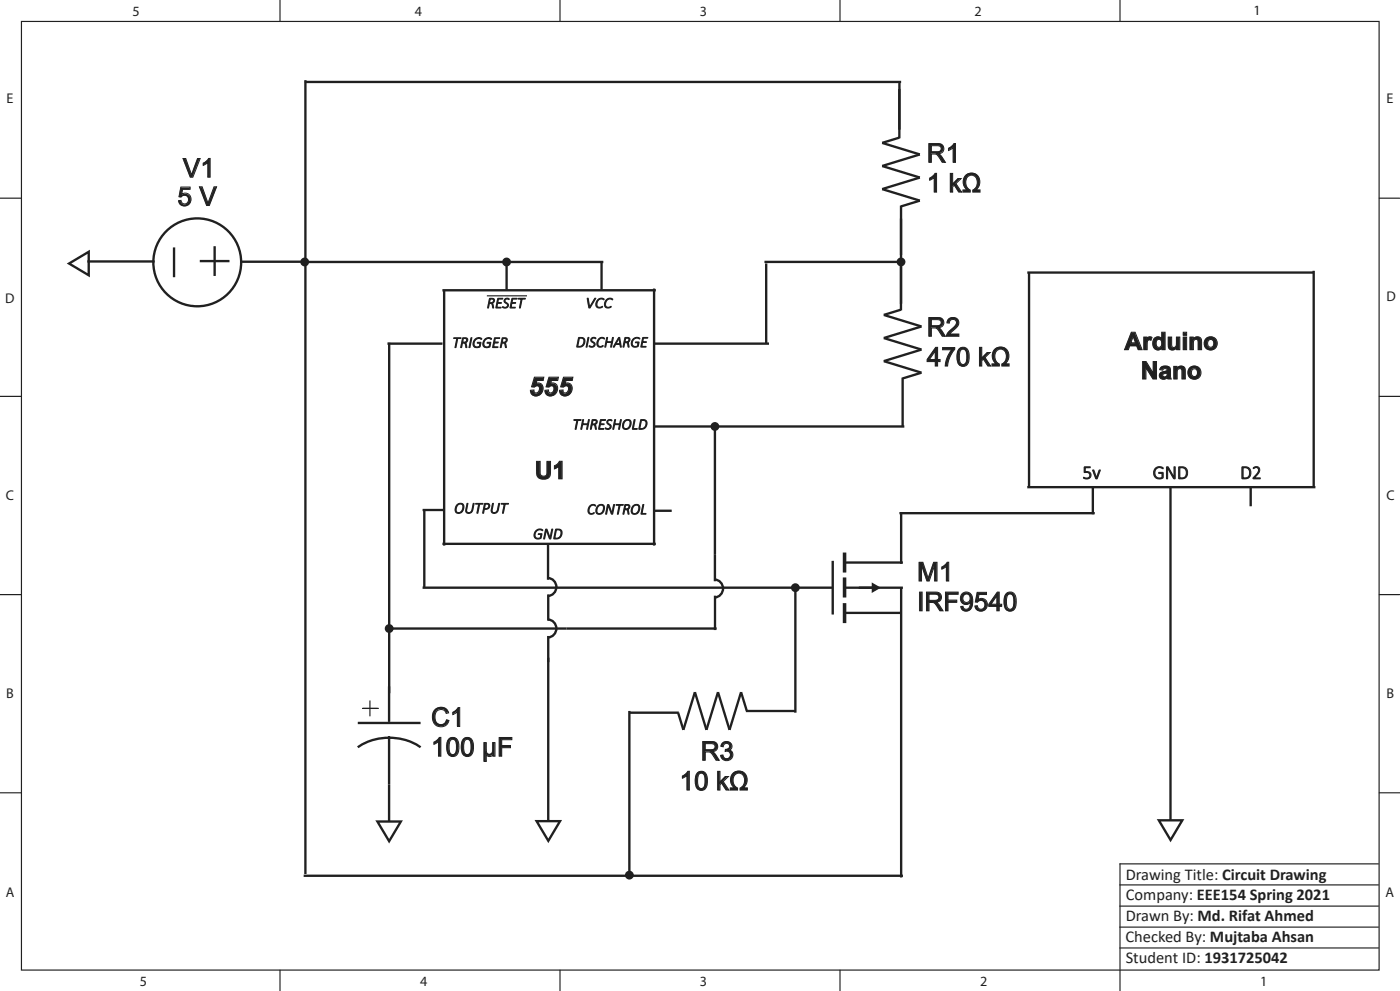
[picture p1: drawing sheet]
<svg xmlns="http://www.w3.org/2000/svg" width="420mm" height="297mm" viewBox="0 0 420 297" stroke-linecap="round" stroke-linejoin="round" font-family="sans-serif">
<!-- layer: Layer 1 -->
<path d="M6.4 6.4h407.3v284.3h-407.3z" fill="#fff" stroke="#231f20" stroke-width=".35"/>
<g fill="none" stroke="#231f20" stroke-width=".35">
<path d="M84 0v6.4M168 0v6.4M252 0v6.4M336 0v6.4M0 59.4h6.3M413.6 59.4h6.4M0 118.8h6.3M413.6 118.8h6.4M0 178.2h6.3M413.6 178.2h6.4M0 237.6h6.3M413.6 237.6h6.4"/>
<path d="M335.8 258.9h77.8M336 258.8v38.2M335.8 265.2h77.8M335.8 277.9h77.8M335.8 271.6h77.8M84 290.6v6.4M168 290.6v6.4M252 290.6v6.4M335.8 284.1h77.8"/>
</g>
<path d="M91.4 24.6h178.9M91.6 24v237.9M91.4 78.5h89.6" fill="none" stroke="#231f20" stroke-width=".71" stroke-linecap="butt"/>
<circle cx="91.4" cy="78.5" r="1.33" fill="#231f20"/>
<circle cx="59.2" cy="78.6" r="13.2" fill="none" stroke="#231f20" stroke-width=".71" stroke-linecap="butt"/>
<path d="M20.7 79l5.9-3.5v7z" fill="#fff"/>
<path d="M21.4 79l4.9-2.9v5.8zM20 79l7 4.1v-8.3z" fill="#231f20"/>
<path d="M26.2 78.4h20.2M152 78.5v8.3M180.5 78.5v8.3M132.7 87h64.1" fill="none" stroke="#231f20" stroke-width=".71" stroke-linecap="butt"/>
<circle cx="152" cy="78.5" r="1.33" fill="#231f20"/>
<path d="M52.2 74.2v8.9M59.9 78.2h9M64.4 73.8v8.9M72.2 78.4h19.9M229.3 78.5h41M229.9 79v24M133.2 87v76.5M196.2 86.5v77M116.2 103h16.6M116.8 102.7v105.1M196.2 103h34.5M132.7 163h64.1" fill="none" stroke="#231f20" stroke-width=".71" stroke-linecap="butt"/>
<path d="M176.2 89.4h.3l.4 2.6 1.5-2.6h.4l-1.8 2.9h-.3zM179.4 89.8a1.02 1.02 0 0 1 1.8 .1 1.34 1.34 0 0 0-1.9 .3 1.34 1.34 0 0 0 .4 1.9l1.1-.2a1.24 1.24 0 0 1-1.9 0 1.24 1.24 0 0 1 .2-1.8zM182 89.8a1.02 1.02 0 0 1 1.8 .1 1.34 1.34 0 0 0-1.9 .3 1.34 1.34 0 0 0 .4 1.9l1.1-.2a1.24 1.24 0 0 1-1.9 0 1.24 1.24 0 0 1 .2-1.8z" fill="none" stroke="#231f20" stroke-width=".3"/>
<circle cx="270.3" cy="78.5" r="1.33" fill="#231f20"/>
<path d="M269.8 26.6v14.9M269.8 24.6v14.3M269.8 41.3l-5.2 1.5 11.4 3.5-11.4 3.4 11.4 3.5-11.4 3.5 11.4 3.4-5.7 1.8M270.3 61.6v29.4" fill="none" stroke="#231f20" stroke-width=".71" stroke-linecap="butt"/>
<g fill="none" stroke="#231f20" stroke-width=".3">
<path d="M146.9 89.4h.7a.75 .75 0 0 1 .8 .7 .75 .75 0 0 1-.7 .8l.2 .3 .2 1.1h-.3l-.1-.9a.62 .62 0 0 0-.9-.4l-.2 1.3h-.3zM147.1 89.6h.4a.57 .57 0 0 1 .6 .8 .57 .57 0 0 1-.9 .3h-.3zM149.4 89.4h1.4v.2h-1.3l-.2 1.1 1.1 .1-1.1 .1-.2 1.2h1.2l-.1 .2-1.4-.1zM151.5 89.6a.86 .86 0 0 1 1.3 0l-.1 .2a.67 .67 0 0 0-1.1 .1 .67 .67 0 0 0 .6 1 .89 .89 0 0 1-.1 1.3 .89 .89 0 0 1-1.3-.3 .76 .76 0 0 0 1.3-.1 .76 .76 0 0 0-.6-1.1l-.3-.5zM153.6 89.4h1.5l-.1 .2h-1.2l-.2 1.1 1.1 .1-1.1 .1-.3 1.2h1.3l-.1 .2-1.5-.1zM155.5 89.4h2.1l-.1 .2h-.9l-.6 2.7h-.2l.6-2.7h-.9zM173.6 101.2l.1-.1a1.4 1.4 0 0 1 1.7 .6 1.76 1.76 0 0 1-1.7 2.4l-.7-.2zM173.8 101.4a1.08 1.08 0 0 1 1.4 .5 1.53 1.53 0 0 1-1.9 1.9zM176.4 101.2h.3l-.6 2.8-.2 .1zM177.5 101.3a.86 .86 0 0 1 1.3 .1l-.1 .1a.67 .67 0 0 0-1.1 .2 .67 .67 0 0 0 .6 .9 .89 .89 0 0 1-.1 1.4 .89 .89 0 0 1-1.3-.4 .76 .76 0 0 0 1.3 0 .76 .76 0 0 0-.6-1.2l-.3-.5zM179.7 101.5a.91 .91 0 0 1 .8-.5 .91 .91 0 0 1 .8 .6 1.26 1.26 0 0 0-1.5 0 1.26 1.26 0 0 0-.4 1.4 .94 .94 0 0 0 1.5 .6v.1a1.15 1.15 0 0 1-1.6 .1 1.15 1.15 0 0 1 0-1.7zM182 101.2h.3l-.3 1.2h1.5l.3-1.2h.2l-.6 2.9-.2-.1 .3-1.4h-1.5l-.3 1.4h-.3z"/>
<path d="M185.6 101.2h.3l.5 2.8h-.3l-.1-.8h-1.3l-.4 .8h-.3zM185.7 101.4l.3 1.6h-1.2zM187.5 101.2l.7-.1a.75 .75 0 0 1 .8 .7 .75 .75 0 0 1-.7 .8l.3 .4 .1 1h-.2l-.2-.8a.62 .62 0 0 0-.8-.5l-.3 1.3-.3 .1zM187.7 101.4h.5a.57 .57 0 0 1 .5 .7 .57 .57 0 0 1-.8 .3h-.4zM190 101.6a1.14 1.14 0 0 1 1.9-.1v.1a1.38 1.38 0 0 0-1.9 .3 1.38 1.38 0 0 0 .2 1.9l1-.1 .2-1h-.7v-.2h1l-.2 1.2a1.3 1.3 0 0 1-1.9 0 1.3 1.3 0 0 1 .2-1.9zM192.8 101.2l1.5-.1v.3h-1.3l-.2 1 1.1 .1-1.1 .1-.3 1.2h1.3l-.1 .3-1.4-.1z"/>
</g>
<path d="M146.1 88.7h12z" fill="#fff" stroke="#231f20" stroke-width=".35"/>
<g fill="none" stroke="#231f20" stroke-width=".71" stroke-linecap="butt">
<path d="M270.3 78.2v14.8M270.3 92.8l-5.2 1.6 11.3 3.4-11.3 3.5 11.3 3.5-11.3 3.4 11.3 3.5-5.6 1.7M270.8 113.2v14.8M196.2 127.8h75.1M196.2 153.1h5.3M164.4 173.2a2.67 2.67 0 0 1 2.5 2.8M164.4 163v10.8M164.5 178.2v7.8M166.9 175.8a2.7 2.7 0 0 1-2.5 2.8M214.3 173.7a2.67 2.67 0 0 1 2.6 2.8M214.5 166.3v7.9M214.5 178.5v10.3"/>
<path d="M216.9 176.3a2.7 2.7 0 0 1-2.6 2.8M164.4 185.7a2.67 2.67 0 0 1 2.5 2.8M164.5 190.6v7.8M166.9 188.3a2.7 2.7 0 0 1-2.5 2.7M188.8 213.6h14.8M203.4 213.6l1.6 5.1M223.8 213.1h14.8M224 213.1l-1.7-5.7-3.4 11.3-3.5-11.3-3.5 11.3-3.4-11.3-3.5 11.3"/>
</g>
<path d="M214.5 127.8v38.5z" fill="#fff" stroke="#231f20" stroke-width=".71" stroke-linecap="butt"/>
<circle cx="214.5" cy="127.8" r="1.33" fill="#231f20"/>
<path d="M126.8 152.8h6.7M127.3 152.8v23.1M126.8 176.1h123M116.8 188.4h98.2" fill="none" stroke="#231f20" stroke-width=".71" stroke-linecap="butt"/>
<circle cx="116.8" cy="188.4" r="1.33" fill="#231f20"/>
<path d="M238.6 176.1v37.5M270.3 176v87" fill="none" stroke="#231f20" stroke-width=".71" stroke-linecap="butt"/>
<circle cx="238.6" cy="176.1" r="1.33" fill="#231f20"/>
<path d="M188.8 213.1v49.2" fill="none" stroke="#231f20" stroke-width=".71" stroke-linecap="butt"/>
<circle cx="188.8" cy="262.3" r="1.33" fill="#231f20"/>
<g fill="none" stroke="#231f20" stroke-width=".3">
<path d="M136.2 101.2h2.1l-.1 .2h-.9l-.6 2.8-.2-.1 .5-2.7h-.9zM138.8 101.2h.7a.76 .76 0 0 1 .8 .7 .76 .76 0 0 1-.7 .8l.3 .4 .1 1.1-.2-.1-.2-.8a.63 .63 0 0 0-.8-.5l-.3 1.3-.3 .1zM139 101.4h.5a.58 .58 0 0 1 .5 .8 .58 .58 0 0 1-.8 .3h-.4zM141.3 101.2h.3l-.6 2.9-.2 .1zM142.5 101.6a1.16 1.16 0 0 1 2 0v.1a1.41 1.41 0 0 0-1.9 .3 1.41 1.41 0 0 0 .1 1.9l1.1-.1 .2-1h-.8l.1-.2h1l-.2 1.2a1.32 1.32 0 0 1-2 0 1.32 1.32 0 0 1 .2-1.9zM145.5 101.6a1.16 1.16 0 0 1 2 0l-.1 .1a1.41 1.41 0 0 0-1.9 .3 1.41 1.41 0 0 0 .2 1.9l1.1-.1 .1-1h-.7v-.2h1l-.2 1.2a1.32 1.32 0 0 1-1.9 0 1.32 1.32 0 0 1 .1-1.9zM148.4 101.2h1.5l-.1 .2h-1.2l-.2 1.1 1.1 .1-1.2 .1-.2 1.2h1.3l-.1 .3-1.5-.1zM150.7 101.2h.7a.76 .76 0 0 1 .8 .7 .76 .76 0 0 1-.7 .8l.2 .4 .2 1.1-.3-.1-.1-.8a.63 .63 0 0 0-.9-.5l-.2 1.3-.3 .1zM150.9 101.4h.4a.58 .58 0 0 1 .6 .8 .58 .58 0 0 1-.8 .3h-.4zM172.2 125.8h2.1v.2h-.9l-.6 2.7-.2-.1 .5-2.6h-.9zM174.8 125.8h.3l-.3 1.2h1.5l.2-1.2h.3l-.6 2.9-.2-.1 .2-1.3h-1.4l-.3 1.3-.3 .1zM177.7 125.8h.7a.75 .75 0 0 1 .8 .7 .75 .75 0 0 1-.7 .8l.2 .3 .2 1.1h-.2l-.2-.9a.62 .62 0 0 0-.9-.5l-.2 1.3-.3 .1z"/>
<path d="M177.9 126h.5a.57 .57 0 0 1 .5 .7 .57 .57 0 0 1-.8 .4h-.4zM180.2 125.8h1.5l-.1 .2h-1.2l-.2 1 1 .2-1.1 .1-.2 1.1h1.2v.3l-1.5-.1zM182.3 126a.86 .86 0 0 1 1.3 0l-.1 .1a.67 .67 0 0 0-1.1 .2 .67 .67 0 0 0 .6 .9 .89 .89 0 0 1 0 1.4 .89 .89 0 0 1-1.4-.3v-.1a.76 .76 0 0 0 1.3 0 .76 .76 0 0 0-.6-1.1l-.3-.6zM184.4 125.8h.3l-.3 1.2h1.5l.2-1.2h.3l-.6 2.9-.2-.1 .3-1.3h-1.5l-.3 1.3-.3 .1zM187.4 126.1a1.2 1.2 0 0 1 1.7-.1 1.2 1.2 0 0 1 .1 1.7 1.25 1.25 0 0 1-1.8 1 1.25 1.25 0 0 1-.4-2zM187.5 126.3a.9 .9 0 0 1 1.3-.2 .9 .9 0 0 1 .2 1.3 1.01 1.01 0 0 1-1.4 1.1 1.01 1.01 0 0 1-.4-1.7zM190.3 125.8h.2l-.5 2.6h1.2l-.1 .3-1.4-.1zM192.2 125.8h.2a1.4 1.4 0 0 1 1.6 .6 1.76 1.76 0 0 1-1.6 2.3l-.7-.1zM192.4 126a1.08 1.08 0 0 1 1.4 .5 1.53 1.53 0 0 1-1.8 1.9zM137.2 151.2a1.22 1.22 0 0 1 1.7-.1 1.22 1.22 0 0 1 .1 1.7 1.3 1.3 0 0 1-1.9 1 1.3 1.3 0 0 1-.3-2.1zM137.3 151.4a.92 .92 0 0 1 1.4-.2 .92 .92 0 0 1 .1 1.4 .96 .96 0 0 1-1 1 .96 .96 0 0 1-.9-1.1zM140.1 150.9h.3l-.4 1.8a.8 .8 0 0 0 .8 .9 .8 .8 0 0 0 .8-.9l.4-1.8h.2l-.3 1.9a1.09 1.09 0 0 1-1 1 1.09 1.09 0 0 1-1.2-.9z"/>
<path d="M142.7 150.9h2.2l-.1 .2h-.9l-.6 2.7h-.2l.5-2.7h-.9zM145.4 150.9h.7a.92 .92 0 0 1 .9 1 .92 .92 0 0 1-1.2 .8h-.5l-.2 1.1h-.3zM145.6 151.1h.4a.66 .66 0 0 1 .6 .8 .66 .66 0 0 1-.8 .5h-.4zM147.8 150.9h.2l-.3 1.8a.8 .8 0 0 0 .8 .9 .8 .8 0 0 0 .8-.9l.3-1.8h.2l-.3 1.9a1.09 1.09 0 0 1-1 1 1.09 1.09 0 0 1-1.1-.9zM150.4 150.9h2.2l-.1 .2h-.9l-.7 2.7h-.2l.6-2.7h-.9zM160.8 159a1.16 1.16 0 0 1 2 0 1.41 1.41 0 0 0-1.9 .3 1.41 1.41 0 0 0 .1 1.9l1.1-.1 .2-.9h-.8l.1-.3 1 .1-.2 1.2a1.32 1.32 0 0 1-2 0 1.32 1.32 0 0 1 .2-2zM163.7 158.6l.4 .1 .9 2.5 .6-2.6h.2l-.6 2.9-.4-.1-.9-2.5-.5 2.6h-.3zM166.7 158.6h.2a1.43 1.43 0 0 1 1.7 .6 1.79 1.79 0 0 1-1.7 2.3l-.8-.1zM166.9 158.8a1.1 1.1 0 0 1 1.4 .5 1.56 1.56 0 0 1-1.9 2zM177 151.6a.91 .91 0 0 1 .9-.5 .91 .91 0 0 1 .7 .6 1.26 1.26 0 0 0-1.4 0 1.26 1.26 0 0 0-.5 1.4 .94 .94 0 0 0 1.6 .5v.2a1.15 1.15 0 0 1-1.7 0 1.15 1.15 0 0 1 0-1.6zM179.4 151.5a1.2 1.2 0 0 1 1.7-.1 1.2 1.2 0 0 1 .1 1.7 1.25 1.25 0 0 1-1.8 1 1.25 1.25 0 0 1-.4-1.9zM179.6 151.7a.9 .9 0 0 1 1.2-.1 .9 .9 0 0 1 .2 1.3 1.01 1.01 0 0 1-1.4 1 1.01 1.01 0 0 1-.4-1.6z"/>
<path d="M182.3 151.2l.4 .1 .9 2.5 .5-2.5 .3-.1-.7 2.9-.3-.1-.9-2.5-.5 2.6h-.3zM184.9 151.2h2.1l-.1 .2h-.9l-.6 2.7h-.2l.5-2.7h-.9zM187.5 151.2h.7a.75 .75 0 0 1 .8 .7 .75 .75 0 0 1-.7 .8l.2 .3 .2 1.1h-.3l-.1-.9a.62 .62 0 0 0-.9-.4l-.2 1.3h-.3zM187.7 151.4h.4a.57 .57 0 0 1 .6 .8 .57 .57 0 0 1-.8 .3h-.4zM190 151.5a1.2 1.2 0 0 1 1.7-.1 1.2 1.2 0 0 1 .1 1.7 1.25 1.25 0 0 1-1.8 1 1.25 1.25 0 0 1-.4-1.9zM190.1 151.7a.9 .9 0 0 1 1.3-.1 .9 .9 0 0 1 .2 1.3 1.01 1.01 0 0 1-1.4 1 1.01 1.01 0 0 1-.4-1.6zM192.9 151.2h.2l-.5 2.7h1.2l-.1 .2-1.4-.1z"/>
</g>
<path d="M164.5 197.1v50.5M107.3 216.7h18.9M116.7 205.7v10.6M107.3 224a16.9 16.9 0 0 1 18.9 0M116.7 220.6v27.1" fill="none" stroke="#231f20" stroke-width=".71" stroke-linecap="butt"/>
<path d="M108.6 212.3h5.1M111 209.9v4.8" fill="none" stroke="#231f20" stroke-width=".35"/>
<path d="M161 246.1h7l-3.5 5.9z" fill="#fff"/>
<path d="M161.6 246.4h5.8l-2.9 4.9zM160.4 245.7l4.1 7 4.1-7z" fill="#231f20"/>
<path d="M347.6 245.9h7.1l-3.5 5.9z" fill="#fff"/>
<path d="M348.3 246.2h5.8l-2.9 4.9zM347 245.5l4.2 6.9 4.1-6.9z" fill="#231f20"/>
<path d="M375.2 146v5.7" fill="none" stroke="#231f20" stroke-width=".71" stroke-linecap="butt"/>
<g fill="none" stroke="#231f20" stroke-width=".3">
<path d="M54.2 56.1h2.8v.6h-2.2l-.3 1.5a1.9 1.9 0 0 1 2.9 1.7 1.9 1.9 0 0 1-3 1.5l-.6-.6-.2-.7h.7a1.22 1.22 0 0 0 1.8 .8 1.22 1.22 0 0 0 .3-1.9 1.23 1.23 0 0 0-2 0l-.7-.1zM54.9 47.5h.8l1.8 5 1.8-5h.7l-2.2 5.6h-.7zM59.8 56h.8l1.8 5 1.8-5h.8l-2.2 5.6h-.8zM61 48.9l1-.7 .6-.7h.4v5.6h-.7v-4.4l-1.3 .9zM278.7 43h2.5a1.56 1.56 0 0 1 1.9 1.3 1.56 1.56 0 0 1-1.5 1.8l.8 .8 1.2 1.8h-.9l-1.1-1.8a1.32 1.32 0 0 0-1.3-.7h-.9v2.5h-.7zM278.9 53.4l1-.7 .6-.8h.5v5.7h-.7v-4.4l-1.4 .8zM279.4 43.7h1.8a.98 .98 0 0 1 1.2 1 .98 .98 0 0 1-1.4 .8h-1.6zM284.6 44.4l1-.6 .6-.8h.4v5.7h-.7v-4.4l-1.3 .8zM285.1 52h.7v3.2l1.6-1.7h.9l-1.5 1.5 1.7 2.6h-.9l-1.3-2.1-.5 .5v1.6h-.7zM289.6 52.6a2.62 2.62 0 0 1 3.7 0 2.62 2.62 0 0 1 .1 3.6l-.6 .7h1.2v.7h-2.2v-.6a2.37 2.37 0 0 0 1.4-2.4 2.37 2.37 0 0 0-1.7-2.1 2.36 2.36 0 0 0-1.8 2.1 2.36 2.36 0 0 0 1.4 2.4v.6h-2.2v-.7h1.2a3 3 0 0 1-.5-4.3zM278.7 95.2h2.5a1.56 1.56 0 0 1 1.9 1.3 1.56 1.56 0 0 1-1.5 1.7l.8 .8 1.2 1.8h-.9l-1.1-1.7a1.32 1.32 0 0 0-1.3-.8h-.9v2.5h-.7zM279.4 95.8h1.8a.98 .98 0 0 1 1.2 1 .98 .98 0 0 1-1.4 .9h-1.6z"/>
<path d="M284.6 95.6a1.8 1.8 0 0 1 2.8 .2 1.8 1.8 0 0 1-.8 2.7l-1.7 1.6h2.8v.7h-3.7l.3-1 .8-.9a3.3 3.3 0 0 0 1.8-2.5 1.1 1.1 0 0 0-1.2-.7 1.1 1.1 0 0 0-.9 1.1h-.7zM339.4 99.6h1.1l2.1 5.2h-1.1l-.5-1.2h-2.1l-.4 1.2h-1.1zM355 99.6h1v.9h-1zM160.3 113h2.9l-.3 1h-1.8l-.3 .9a1.63 1.63 0 0 1 2 .6 1.63 1.63 0 0 1-.2 2 1.82 1.82 0 0 1-1.9 1.2 1.82 1.82 0 0 1-1.6-1.7l1.1-.1a.8 .8 0 0 0 .7 .9 .8 .8 0 0 0 .9-.8 .85 .85 0 0 0-.2-1.3 .85 .85 0 0 0-1.2 .3l-.9-.1zM164.7 113h2.8l-.2 1h-1.9l-.2 .9a1.63 1.63 0 0 1 1.9 .6 1.63 1.63 0 0 1-.1 2 1.82 1.82 0 0 1-2 1.2 1.82 1.82 0 0 1-1.5-1.7l1.1-.1a.8 .8 0 0 0 .7 .9 .8 .8 0 0 0 .8-.8 .85 .85 0 0 0-.1-1.3 .85 .85 0 0 0-1.3 .3l-.9-.1zM169.1 113h2.8l-.2 1h-1.9l-.2 .9a1.63 1.63 0 0 1 1.9 .6 1.63 1.63 0 0 1-.1 2 1.82 1.82 0 0 1-2 1.2 1.82 1.82 0 0 1-1.6-1.7l1.1-.1a.8 .8 0 0 0 .8 .9 .8 .8 0 0 0 .8-.8 .85 .85 0 0 0-.2-1.3 .85 .85 0 0 0-1.2 .3l-.9-.1zM280.6 105.2v2.5h-1.8zM280.7 104.1h.6v3.6h.7v.7h-.7v1.3h-.7v-1.3h-2.5v-.7zM282.8 104.2h3.6v.5l-1.6 2.7-.5 2.3h-.7l.2-1.6 .7-1.8 1-1.5h-2.7zM287.7 104.6a1.79 1.79 0 0 1 2.1-.3 1.79 1.79 0 0 1 .9 1.9l.1 .3a2.58 2.58 0 0 1-1.6 3.3 1.88 1.88 0 0 1-2.1-2.3 4 4 0 0 1 .6-2.9zM288.4 104.8a1.24 1.24 0 0 1 1.4 .3 1.24 1.24 0 0 1 .2 1.3 2.23 2.23 0 0 1-1.1 2.8 1.77 1.77 0 0 1-1.1-2.3l.1-1.3zM293.8 104.1h.7v3.2l1.7-1.7h.9l-1.6 1.6 1.7 2.5h-.8l-1.4-2.1-.5 .5v1.6h-.7z"/>
<path d="M298.4 104.8a2.62 2.62 0 0 1 3.6-.1 2.62 2.62 0 0 1 .2 3.7l-.7 .6h1.2v.7h-2.1v-.6a2.37 2.37 0 0 0 1.4-2.4 2.37 2.37 0 0 0-1.8-2.1 2.36 2.36 0 0 0-1.8 2.1 2.36 2.36 0 0 0 1.4 2.4v.6h-2.2v-.7h1.2a3 3 0 0 1-.4-4.2zM340 100.8l.7 1.9h-1.4zM342.8 108.4h1l2.2 3.5v-3.5h1v5.2h-1.1l-2.1-3.4v3.4h-1zM343.1 101h1v.5a.99 .99 0 0 1 1.5-.4l-.3 .9a.73 .73 0 0 0-.9 0 .73 .73 0 0 0-.2 .8v2h-1.1zM346.3 101.4a1.48 1.48 0 0 1 2.2 .1v-1.9h1v5.2h-.9v-.6a1.57 1.57 0 0 1-2 .5 1.57 1.57 0 0 1-.8-1.8zM347.1 102a.88 .88 0 0 1 1.1-.1 .88 .88 0 0 1 .3 1 .9 .9 0 0 1-.9 1.2 .9 .9 0 0 1-.8-1.3zM348.3 110.1a1.75 1.75 0 0 1 2.8 .7l.3 2.8h-1l-.2-.4a1.24 1.24 0 0 1-1.9 .3 1.24 1.24 0 0 1 .1-1.9l1.6-.4a.6 .6 0 0 0-.5-.8 .6 .6 0 0 0-.7 .6l-.9-.2zM349 112.1l1-.3a.66 .66 0 0 1-.2 1.1 .66 .66 0 0 1-.9-.6zM350.5 101h1v2.2a.77 .77 0 0 0 .9 .9 .77 .77 0 0 0 .5-1.1v-2h1v3.8h-.9v-.6a1.36 1.36 0 0 1-1.6 .6 1.36 1.36 0 0 1-.9-1.4zM352.1 109.8h1v.6a1.35 1.35 0 0 1 1.6-.7 1.35 1.35 0 0 1 .9 1.5v2.4h-1v-1.9a.79 .79 0 0 0-.6-1.2 .79 .79 0 0 0-.9 1v2.1h-1zM355 101h1v3.8h-1zM357 101h.9v.6a1.35 1.35 0 0 1 1.7-.7 1.35 1.35 0 0 1 .9 1.5v2.4h-1v-1.9a.79 .79 0 0 0-.6-1.2 .79 .79 0 0 0-.9 1v2.1h-1z"/>
<path d="M357.7 110.8a1.11 1.11 0 0 1 1.6 .6 1.11 1.11 0 0 1-1 1.5 1.2 1.2 0 0 1-.6-2.1zM362.6 102a1.11 1.11 0 0 1 1.6 .6 1.11 1.11 0 0 1-1 1.5 1.2 1.2 0 0 1-.6-2.1zM161 138.3h1v2.8a1.12 1.12 0 0 0 1 1.6 1.12 1.12 0 0 0 1.1-1.5v-2.9h1.1v2.7a2.12 2.12 0 0 1-1.7 2.6 2.12 2.12 0 0 1-2.5-1.8zM166.3 139.6l1.1-.7 .4-.7h.8v5.3h-1v-3.8l-1.3 .8zM275.7 168.5h1.2l1.6 4.8 1.6-4.8h1v5.6h-.7v-4.7l-1.6 4.7h-.7l-1.6-4.7v4.7h-.8zM275.9 177.4h.7v5.7h-.7zM278 177.4h2.4a1.56 1.56 0 0 1 2 1.3 1.56 1.56 0 0 1-1.5 1.8l.8 .8 1.2 1.8h-.9l-1.2-1.8a1.32 1.32 0 0 0-1.2-.7h-.9v2.5h-.7zM278.7 178.1h1.8a.98 .98 0 0 1 1.2 1 .98 .98 0 0 1-1.4 .8h-1.6zM282.6 169.9l1-.6 .6-.8h.4v5.6h-.7v-4.4l-1.3 .9zM283.7 177.4h3.7v.7h-3v1.7h2.6v.7h-2.6v2.6h-.7zM288.6 177.9a1.91 1.91 0 0 1 2.2-.2 1.91 1.91 0 0 1 1 2 2.96 2.96 0 0 1-1.4 3.4 1.57 1.57 0 0 1-2.2-1.3l.7-.1a1.14 1.14 0 0 0 1.4 .8 1.14 1.14 0 0 0 .8-1.4v-.7a1.72 1.72 0 0 1-2.3 .5 1.72 1.72 0 0 1-.5-2.4zM289.2 178.4a1.21 1.21 0 0 1 1.9 .5 1.21 1.21 0 0 1-1.1 1.6 1.28 1.28 0 0 1-1.1-.8 1.28 1.28 0 0 1 .3-1.3z"/>
<path d="M293.2 177.5h2.7v.7h-2.2l-.3 1.5a1.9 1.9 0 0 1 2.9 1.7 1.9 1.9 0 0 1-3 1.5l-.6-.7-.2-.6 .7-.1a1.22 1.22 0 0 0 1.8 .9 1.22 1.22 0 0 0 .3-1.9 1.23 1.23 0 0 0-2 0l-.7-.1zM299.1 178.6v2.5h-1.8zM299.2 177.4h.6v3.7h.7v.6h-.7v1.4h-.7v-1.4h-2.5v-.6zM301.8 177.9a1.79 1.79 0 0 1 2.1-.3 1.79 1.79 0 0 1 .9 1.9l.1 .4a2.58 2.58 0 0 1-1.6 3.2 1.88 1.88 0 0 1-2.1-2.2 4 4 0 0 1 .6-3zM302.5 178.2a1.24 1.24 0 0 1 1.4 .2 1.24 1.24 0 0 1 .3 1.4 2.23 2.23 0 0 1-1.2 2.8 1.77 1.77 0 0 1-1.1-2.3l.2-1.4zM130.5 212.8a2.46 2.46 0 0 1 4.1 .8l-.7 .2a1.77 1.77 0 0 0-2.2-1.1 1.77 1.77 0 0 0-1.2 2.2 1.78 1.78 0 0 0 1.3 2.2 1.78 1.78 0 0 0 2.1-1.3l.8 .1a2.58 2.58 0 0 1-3.2 1.8 2.58 2.58 0 0 1-1.8-3.3zM135.8 213.5l1.1-.7 .6-.7h.4v5.6h-.7v-4.4l-1.4 .9zM130.2 222.4l1-.6 .6-.8h.5v5.6h-.7v-4.4l-1.4 .9zM134.6 221.5a1.79 1.79 0 0 1 2.1-.3 1.79 1.79 0 0 1 .9 1.9l.1 .4a2.58 2.58 0 0 1-1.6 3.2 1.88 1.88 0 0 1-2.1-2.2 4 4 0 0 1 .6-3zM135.3 221.8a1.24 1.24 0 0 1 1.4 .2 1.24 1.24 0 0 1 .3 1.4 2.23 2.23 0 0 1-1.2 2.8 1.77 1.77 0 0 1-1.1-2.3l.2-1.4zM139 221.5a1.79 1.79 0 0 1 2.1-.3 1.79 1.79 0 0 1 .9 1.9v.4a2.58 2.58 0 0 1-1.5 3.2 1.88 1.88 0 0 1-2.1-2.2 4 4 0 0 1 .6-3zM139.7 221.8a1.24 1.24 0 0 1 1.3 .2 1.24 1.24 0 0 1 .3 1.4 2.23 2.23 0 0 1-1.1 2.8 1.77 1.77 0 0 1-1.1-2.3l.1-1.4z"/>
<path d="M145.2 222.6h.7v1.7a1.23 1.23 0 0 0 1.1 1.8 1.31 1.31 0 0 0 .8-1.8v-1.7h.7v4h-.6v-.4a1.18 1.18 0 0 1-2 0v2h-.7zM149.8 221h3.8v.7h-3.1v1.7h2.6v.7h-2.6v2.5h-.7zM204.7 232.6l1-.7 .7-.8h.4v5.7h-.7v-4.4l-1.4 .8zM209.2 231.7a1.79 1.79 0 0 1 2.1-.3 1.79 1.79 0 0 1 .9 1.9v.3a2.58 2.58 0 0 1-1.5 3.3 1.88 1.88 0 0 1-2.1-2.3 4 4 0 0 1 .6-2.9zM209.8 231.9a1.24 1.24 0 0 1 1.4 .2 1.24 1.24 0 0 1 .3 1.4 2.23 2.23 0 0 1-1.1 2.8 1.77 1.77 0 0 1-1.1-2.3l.1-1.3zM210.8 222.3h2.5a1.56 1.56 0 0 1 2 1.2 1.56 1.56 0 0 1-1.6 1.8l.9 .8 1.2 1.8h-1l-1.1-1.8a1.32 1.32 0 0 0-1.3-.7h-.8v2.5h-.8zM211.6 222.9h1.7a.98 .98 0 0 1 1.2 1 .98 .98 0 0 1-1.3 .8h-1.6zM215.3 231.2h.7v3.2l1.6-1.7h.9l-1.5 1.5 1.7 2.6h-.9l-1.3-2.1-.5 .5v1.6h-.7zM216.8 222.6a1.5 1.5 0 0 1 2.3 0 1.5 1.5 0 0 1-.3 2.2 1.72 1.72 0 0 1 .8 2.5 1.72 1.72 0 0 1-2.6 .4l-.6-.7-.2-.6 .7-.1a1.13 1.13 0 0 0 1.3 1.1 1.13 1.13 0 0 0 .9-1.5 1.13 1.13 0 0 0-1.5-.7v-.6a.97 .97 0 0 0 1.3-.8 .97 .97 0 0 0-1-1.1 .97 .97 0 0 0-.9 1.1l-.7-.1zM219.8 231.8a2.62 2.62 0 0 1 3.7 0 2.62 2.62 0 0 1 .1 3.6l-.6 .7h1.2v.7h-2.2v-.6a2.37 2.37 0 0 0 1.4-2.4 2.37 2.37 0 0 0-1.7-2.1 2.36 2.36 0 0 0-1.8 2.1 2.36 2.36 0 0 0 1.4 2.4v.6h-2.2v-.7h1.2a3 3 0 0 1-.5-4.3z"/>
<circle cx="358.3" cy="111.7" r="2"/>
<circle cx="363.2" cy="102.9" r="2"/>
</g>
<path d="M113.2 246.2h7.1l-3.6 5.9z" fill="#fff"/>
<path d="M113.8 246.6h5.8l-2.9 4.8zM112.6 245.9l4.1 6.9 4.2-6.9z" fill="#231f20"/>
<path d="M249.8 168.1v16.1M253.4 176.1h17.5M91.1 262.5h179.8" fill="none" stroke="#231f20" stroke-width=".71" stroke-linecap="butt"/>
<path d="M253.4 165.6v6M253.4 173.1v6M253.4 180.8v5.9" fill="none" stroke="#231f20" stroke-width="1.1" stroke-linecap="butt"/>
<path d="M261.5 174.6l2.8 1.5-2.8 1.6z" fill="#231f20"/>
<path d="M308.2 81.7h85.9M308.7 81.7v64.3M394.1 81.2v64.8M269.8 153.8h58.6M270.3 153.8v15.2M308.2 146h86.4M327.9 146v8.1M351.1 146v100M253.4 168.6h17.5M253.4 183.7h16.9" fill="none" stroke="#231f20" stroke-width=".71" stroke-linecap="butt"/>
<path d="M325.3 139.9l1.8 .1-.1 .2h-1.4v1.1a1.22 1.22 0 0 1 1.7 1.3 1.22 1.22 0 0 1-1.9 .9l-.3-.2v-.3a1.02 1.02 0 0 0 1.3 .1 1.02 1.02 0 0 0 .3-1.3l-1.4-.2zM350 139.9l.5 .1 1.7 3v-3.1h.3v3.6l-.5-.1-1.7-3.1v3.2h-.3zM353.7 139.9h.8a1.82 1.82 0 0 1 1.8 1.8 1.82 1.82 0 0 1-1.8 1.8l-.9-.1zM372.6 139.9h.9a1.82 1.82 0 0 1 1.8 1.8 1.82 1.82 0 0 1-1.8 1.8l-.9-.1zM327.8 140.9h.4l.8 2.2 .8-2.2h.3l-1 2.6h-.4zM346.6 140.4a1.38 1.38 0 0 1 2.3 0v.1a1.54 1.54 0 0 0-2.5 1 1.54 1.54 0 0 0 2.2 1.5v-1.1h-1v-.3h1.3l.1 1.5a1.81 1.81 0 0 1-2.6-.2 1.81 1.81 0 0 1 .2-2.5zM354 140.2a1.52 1.52 0 0 1 1.5 .4 1.52 1.52 0 0 1 .4 1.5 1.19 1.19 0 0 1-1.4 1.1h-.5zM372.9 140.2a1.52 1.52 0 0 1 1.6 .3 1.52 1.52 0 0 1 .4 1.6 1.19 1.19 0 0 1-1.4 1.1h-.6zM376 140.1a1.17 1.17 0 0 1 1.8 .1 1.17 1.17 0 0 1-.3 1.7l-1.2 1.3h1.7v.3h-2l-.1-.3 .8-.8a1.3 1.3 0 0 0 .3-2.3l-.9 .3z" fill="none" stroke="#231f20" stroke-width=".3"/>
<g font-size="7.8" fill="#231f20">
<text x="54.9" y="53.1">V1</text>
<text x="278" y="48.7">R1</text>
<text x="278" y="57.6">1 kΩ</text>
<text x="53.3" y="61.6">5 V</text>
<text x="278" y="100.8">R2</text>
<text x="278" y="109.7">470 kΩ</text>
<text x="158.6" y="118.6">555</text>
<text x="275.2" y="174.1">M1</text>
<text x="275.2" y="183.1">IRF9540</text>
<text x="129.3" y="217.7">C1</text>
<text x="129.3" y="226.6">100 μF</text>
<text x="210.2" y="227.9">R3</text>
<text x="203.9" y="236.8">10 kΩ</text>
</g>
<g font-size="7.3" fill="#231f20">
<text x="337.4" y="104.8">Arduino</text>
<text x="342.3" y="113.6">Nano</text>
<text x="160.5" y="143.5">U1</text>
</g>
<g font-size="5.8" fill="#231f20">
<text x="324.8" y="143.5">5v</text>
<text x="345.8" y="143.5">GND</text>
<text x="372.1" y="143.5">D2</text>
</g>
<g font-size="4.9" fill="#231f20">
<text x="337.7" y="263.6">Drawing Title: Circuit Drawing</text>
<text x="337.7" y="269.9">Company: EEE154 Spring 2021</text>
<text x="337.7" y="276">Drawn By: Md. Rifat Ahmed</text>
<text x="337.7" y="282.4">Checked By: Mujtaba Ahsan</text>
<text x="337.7" y="288.7">Student ID: 1931725042</text>
</g>
<g font-size="4.7" fill="#231f20">
<text x="135.7" y="104.2">TRIGGER</text>
<text x="136.3" y="153.8">OUTPUT</text>
<text x="159.9" y="161.5">GND</text>
</g>
<g font-size="4.6" fill="#231f20">
<text x="146.1" y="92.3">RESET</text>
<text x="175.7" y="92.3">VCC</text>
<text x="172.8" y="104.1">DISCHARGE</text>
<text x="171.8" y="128.7">THRESHOLD</text>
<text x="176.1" y="154.1">CONTROL</text>
</g>
<g font-size="4.2" fill="#231f20">
<text x="39.7" y="4.9">5</text>
<text x="124.5" y="4.9">4</text>
<text x="210" y="4.9">3</text>
<text x="292.4" y="4.9">2</text>
<text x="376.1" y="4.5">1</text>
<text x="2" y="30.9">E</text>
<text x="415.9" y="30.9">E</text>
<text x="1.6" y="90.7">D</text>
<text x="415.9" y="90.3">D</text>
<text x="1.8" y="149.9">C</text>
<text x="415.9" y="149.7">C</text>
<text x="1.9" y="209.2">B</text>
<text x="415.9" y="209.1">B</text>
<text x="1.7" y="268.8">A</text>
<text x="415.7" y="268.8">A</text>
<text x="42" y="295.6">5</text>
<text x="126" y="295.6">4</text>
<text x="210" y="295.6">3</text>
<text x="294" y="295.6">2</text>
<text x="378" y="295.6">1</text>
</g>
</svg>
